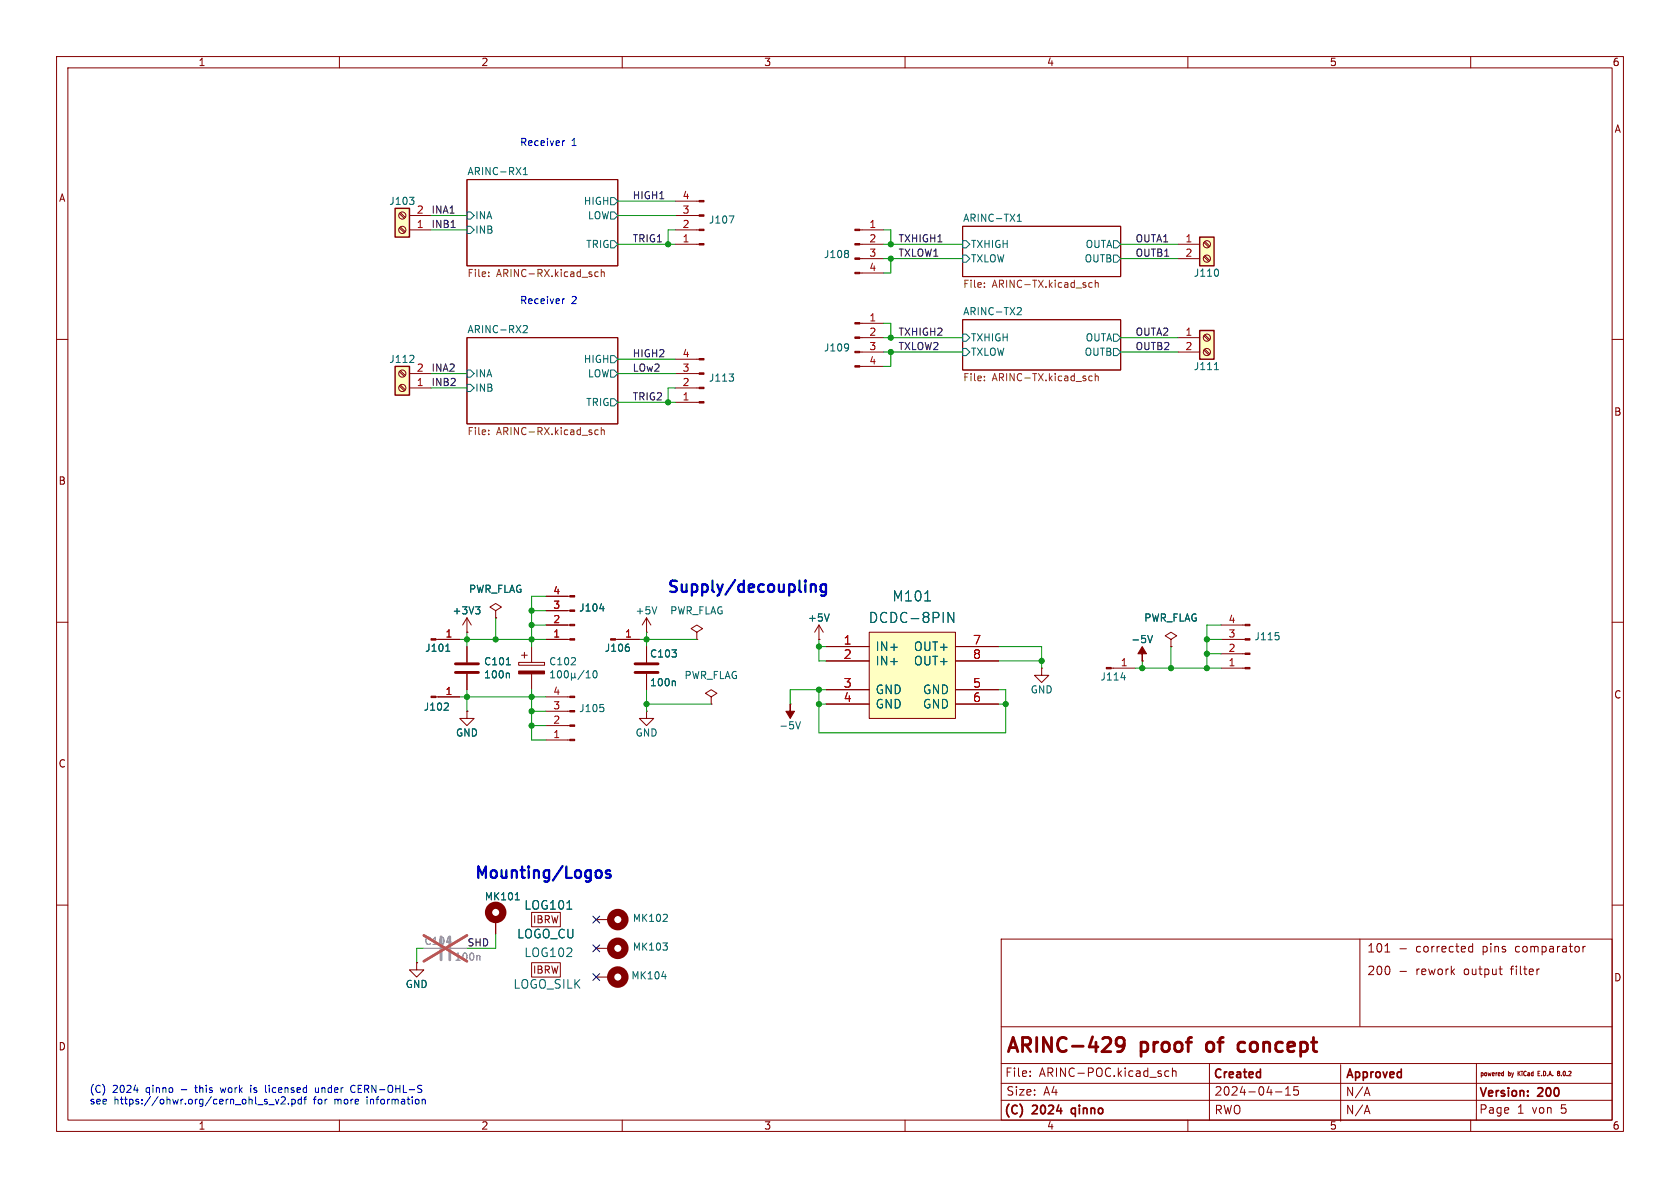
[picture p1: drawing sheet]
<svg xmlns="http://www.w3.org/2000/svg" width="297mm" height="210mm" viewBox="0 0 297 210" stroke-linecap="round" stroke-linejoin="round" font-family="sans-serif">
<g fill="none" stroke="#840000" stroke-width=".18">
<path d="M10 10h277v190h-277zM12 12h273v186h-273zM60 10v2M110 10v2M160 10v2M210 10v2M260 10v2M82.5 31.8h26.7v15.2h-26.7zM10 60h2M82.5 59.7h26.7v15.2h-26.7zM170.2 40h27.9v8.9h-27.9zM170.2 56.5h27.9v8.9h-27.9z"/>
<path d="M285 60h2M10 110h2M207 113l1-.6-1-.6-1 .6 1 .6v1.3M207 114.3h.1M285 110h2M10 160h2M285 160h2M177 166h108v32h-108zM240.4 166v15.4M244.8 168.3h.9M247.5 167.7h1.1M247.5 171.7h1.1"/>
<path d="M259.6 168l.3 .3 .4-.1M260.3 166.8v1.5M260.3 167.4l-.4-.1-.3 .3M265 171.3h.6M265.4 172.3h.2M272 171.3h.1M279.8 167.3v1M280.3 167.3l-.3 .1-.2 .2M60 198v2M110 198v2M160 198v2M177 194.5h108"/>
<path d="M177 191.5h108M177 188h108M177 181.5h108M182.1 190.2v.1M182.1 189.4v.1M206.6 189.4l-.4-.1-.3 .3v.4l.2 .2h.5M207.3 189.4l.2-.1 .3 .1 .1 .9M207.3 188.8v1.5M210 198v2M213.8 188v10M225.5 193h1.1M227.3 193.6h.8"/>
<path d="M227.3 192.5l.4-.4v1.5M229.5 192.1h-.7l-.1 .7 .2-.1h.5l.2 .3-.1 .5-.2 .1-.6-.1M237 188.2v10M241.3 196.5h.7M241.3 193.3h.7M241.7 195.4l.5 1.5M241.7 192.2l.5 1.5M260 198v2M261 188v10M265.6 189.6l.2 .1M265.8 189.4v.8M265.8 190.1l-.2 .1"/>
<path d="M268.4 189.4v.8M268.8 189.4l-.4 .4M271.9 189.7h.2M272.2 189.4h-.3v.8h.3M275.7 189.4v.2M275.7 189.8v.3M276 190.1v.1"/>
</g>
<path d="M189.5 196v.7M222.7 189.5l.1 .1M222.8 189v1.5M222.8 190.4l-.1 .1" fill="none" stroke="#840000" stroke-width=".3"/>
<g fill="none" stroke="#840000" stroke-width=".5">
<path d="M178.3 185.9l.8-2.5 .8 2.5M182.1 183.6l-.4-.2h-.9v2.5M183.3 183.4v2.5M185.9 183.4v2.5l-1.4-2.5v2.5M188.5 183.6a.86 .86 0 0 0-1.3 .2M193.2 183.3l-.6 1.8M194.9 183.6l.4-.2h.6l.4 .2M197.4 183.6l.4-.2h.5l.3 .2a1.65 1.65 0 0 1-.6 2.3h-.4M198.8 184.5l-.3 .3-.7 .1M201.7 184.2v2.5M201.7 185.8l.3 .1M202 184.2l-.3 .2"/>
<path d="M210.7 183.4l-.5 .1-.1 .3M214.5 184.5a.68 .68 0 0 0-.7-.3 .68 .68 0 0 0-.5 .5v.7a.68 .68 0 0 0 .5 .5 .68 .68 0 0 0 .7-.2M216.3 183.4l-.5 .1-.1 .3M219.8 184.2l.3 .2M220.1 185.8l-.3 .1M232.2 183.4v2.1"/>
</g>
<g fill="none" stroke="#006464" stroke-width=".18">
<path d="M82.5 37.5h.7l.6 .6-.6 .6h-.7zM92.5 30.9h.7M92.5 30l.4-.4v1.3M107.9 37.5h.7l.6 .6-.6 .6h-.7zM107.9 34.9h.7l.6 .7-.6 .6h-.7zM179.8 39.1h.8M179.8 38.2l.4-.3v1.2M82.5 40h.7l.6 .6-.6 .7h-.7zM92.6 57.6l.4-.1 .2 .4-.8 .9h.8M107.9 42.5h.7l.6 .7-.6 .6h-.7zM170.2 42.5h.6l.6 .7-.6 .6h-.6zM170.2 45.1h.6l.6 .6-.6 .7h-.6z"/>
<path d="M170.2 59.1h.6l.6 .6-.6 .6h-.6zM180 54.4h.4l.2 .3-.8 .9h.8M196.8 42.5h.7l.6 .7-.6 .6h-.7zM196.8 45.1h.7l.6 .6-.6 .7h-.7zM196.8 59.1h.7l.6 .6-.6 .6h-.7zM82.5 65.4h.7l.6 .6-.6 .7h-.7zM82.5 67.9h.7l.6 .7-.6 .6h-.7zM107.9 65.4h.7l.6 .6-.6 .7h-.7zM107.9 62.9h.7l.6 .6-.6 .6h-.7zM107.9 70.5h.7l.6 .6-.6 .7h-.7zM170.2 61.6h.6l.6 .6-.6 .7h-.6zM196.8 61.6h.7l.6 .6-.6 .7h-.7z"/>
</g>
<g fill="none" stroke="#725600" stroke-width=".18">
<path d="M86.4 48.1v.1M86.4 48.8v.1M105.1 48.7l.3 .2 .4-.1M105.8 48.1h-.4l-.3 .2M106.3 47.6v1.3M106.3 48.2l.2-.1h.3v.8M174 50.7v.1M174 50v.1M192.6 50.7h.5M192.6 50h.5M193.6 50.1l.2-.1h.3l.1 .8M193.6 49.5v1.3"/>
<path d="M86.4 76.7v.1M86.4 76.1v.1M105.1 76.6l.3 .2h.4M105.8 76.1l-.4-.1-.3 .2M106.3 76.1l.2-.1 .3 .1v.7M106.3 75.6v1.2M174 66.5v.1M174 67.2v.1M192.6 67.3h.5M192.6 66.5h.5M193.6 66v1.3M193.6 66.6l.2-.1h.3l.1 .8"/>
</g>
<path d="M153.7 111.8h15.2v15.2h-15.2z" fill="#ffffc2"/>
<g fill="none" stroke="#840000" stroke-width=".18">
<path d="M152 59.7h4.2M152 57.2h4.2M152 64.8h4.2M152 62.2h4.2M77.1 113h4.2M82.5 111.8h.1M82.5 109.2v2.6M82.5 114.3v2.8M82.5 119.1v2.8M82.5 109.2l-.7 1.3M82.5 109.2l.8 1.3M87.6 108l1-.7-1-.6-1 .6 1 .7v1.2"/>
<path d="M87.6 109.2h.1M91.7 117.1h4.6v.5h-4.6zM92.2 115.8h1M92.7 115.3v1M94 114.3v2.8M94 119.1v2.8M96.5 110.5h4.2M96.5 113h4.2M96.5 105.4h4.2M96.5 108h4.2M108.8 113h4.2M114.3 111.8h.1"/>
<path d="M114.3 109.2v2.6M114.3 114.3v2.8M114.3 119.1v2.8M114.3 109.2l-.8 1.3M114.3 109.2l.8 1.3M123.2 111.8l1-.7-1-.6-1 .6 1 .7v1.2M123.2 113h.1M144.8 113h.1M144.8 110.5l-.8 1.3M144.8 110.5v2.5M144.8 110.5l.7 1.3M146 114.3h7.7"/>
<path d="M146 116.8h7.7M153.7 111.8h15.2v15.2h-15.2zM168.9 114.3h7.6M168.9 116.8h7.6M184.1 118.1v1.3h1.3l-1.3 1.3-1.2-1.3h1.2M184.1 118.1h.1M201.9 116.8h.1M215.9 110.5h4.2M215.9 113h4.2M215.9 115.6h4.2M215.9 118.1h4.2M82.5 125.7v1.3h1.3l-1.3 1.3-1.2-1.3h1.2"/>
<path d="M82.5 125.7h.1M125.7 123.2l1-.6-1-.7-1 .7 1 .6v1.3M125.7 124.5h.1M139.7 124.5h.1M146 121.9h7.7M146 124.5h7.7M168.9 121.9h7.6M168.9 124.5h7.6M87.6 162.6v2.5M94 170.2h5.1v2.5h-5.1zM94 161.3h5.1v2.5h-5.1zM105.4 162.6h2.5"/>
<path d="M105.4 172.7h2.5M105.4 167.6h2.5"/>
</g>
<g fill="none" stroke="#006464" stroke-width=".18">
<path d="M149.9 60.8l.1 .1a1.07 1.07 0 0 1-.2 1M150 61.3l-.1 .2M78.8 115.1h.7M84.1 107.3h.7l-.4 .4M84.6 107.7l.2 .3v.3l-.2 .2M89.5 117.5h.7M89.9 119l.2 .2v.6M97.3 119.8h.8M97.3 118.9l.4-.3v1.2M98.7 118.7l.1-.1a.68 .68 0 0 1 .5 .6 .68 .68 0 0 1-.5 .6l-.1-.1-.2-.4zM99.9 118.7l.2-.1a.68 .68 0 0 1 .4 .6 .68 .68 0 0 1-.4 .6l-.2-.1-.2-.4zM101 119.7l.2 .1h.2l.2-.1"/>
<path d="M101 119v1.3M101.6 119.7l.2 .1M101.6 119v.7M103.3 118.5l-1.1 1.6M103.6 119.8h.7M103.6 118.9l.4-.3v1.2M105 118.7l.1-.1a.68 .68 0 0 1 .5 .6 .68 .68 0 0 1-.5 .6l-.1-.1-.2-.4zM106 107.6h.8M111.2 114.4l.1 .2-.1 .5M116.1 107.3l-.4 1.2M146.6 108.5l-.4 1.3M163.5 106.2h1"/>
<path d="M167.6 108.3l1 1.7v-1.7M202.9 112.3l.4 1.3 .4-1.3M225.5 111.8h.6M226 112.4l.1 .2-.1 .4M119.2 120.4l.2 .2v.6M140.7 127.6l.4 1.2 .4-1.2M91.1 159.1h.7M100.2 160.7h.9M117 172.6h.8M117.2 166.7h.8l-.4 .5M117.9 161.7l.1 .2-.1 .3-.7 .7h.8M117.9 167.3v.5"/>
</g>
<g fill="#840000" stroke="#840000" stroke-width=".18">
<path d="M91.7 118.6h4.6v.5h-4.6z"/>
<path d="M139.7 124.5v1.2h.8l-.8 1.3-.8-1.3h.8z"/>
<path d="M151.1 64.6h.9v.3h-.9z"/>
<path d="M151.1 62.1h.9v.3h-.9z"/>
<path d="M151.1 59.6h.9v.2h-.9z"/>
<path d="M151.1 57h.9v.3h-.9z"/>
<path d="M220.1 110.4h.9v.2h-.9z"/>
<path d="M220.1 112.9h.9v.3h-.9z"/>
<path d="M220.1 115.4h.9v.3h-.9z"/>
<path d="M220.1 118h.9v.2h-.9z"/>
<path d="M107.9 112.9h.9v.3h-.9z"/>
<path d="M100.7 105.3h.9v.2h-.9z"/>
<path d="M100.7 107.8h.9v.3h-.9z"/>
<path d="M100.7 110.4h.9v.2h-.9z"/>
<path d="M100.7 112.9h.9v.3h-.9z"/>
<path d="M76.2 112.9h.9v.3h-.9z"/>
<path d="M201.9 114.3l.8 1.3h-.8v1.2v-1.2h-.7z"/>
</g>
<g fill="none" stroke="#840000" stroke-width="1.3">
<circle cx="87.6" cy="161.3" r="1.27"/>
<circle cx="109.2" cy="162.6" r="1.27"/>
<circle cx="109.2" cy="172.7" r="1.27"/>
<circle cx="109.2" cy="167.6" r="1.27"/>
</g>
<path d="M80.5 118.9h4.1M80.5 117.3h4.1M112.3 118.9h4M112.3 117.3h4" fill="none" stroke="#840000" stroke-width=".51"/>
<path d="M212.1 58.4h2.5v5.1h-2.5z" fill="#ffffc2"/>
<path d="M212.1 58.4h2.5v5.1h-2.5z" fill="none" stroke="#840000" stroke-width=".25"/>
<g fill="none" stroke="#840000" stroke-width=".18">
<path d="M152 48.3h4.2M152 45.7h4.2M152 43.2h4.2M152 40.6h4.2M208.3 59.7h3.8M212.8 59.4l.9 .8M213 59.2l.9 .8M208.3 62.2h3.8M212.8 61.9l.9 .8M213 61.7l.9 .9M196.4 118.1h4.3"/>
<circle cx="213.4" cy="59.7" r=".63"/>
<circle cx="213.4" cy="62.2" r=".63"/>
</g>
<path d="M149.9 44.3l.1 .2-.1 .3M149.9 44.9l.1 .2-.1 .4M214.7 65.3h.7M198.2 119.8h.8" fill="none" stroke="#006464" stroke-width=".18"/>
<path d="M78 165.6v4.1M79.5 165.6v4.1" fill="none" stroke="#a1a1a1" stroke-width=".51"/>
<path d="M79.8 167.6h2.7" fill="none" stroke="#a1a1a1" stroke-width=".18"/>
<path d="M79 166.5h.8M84.7 168.9l.2 .2v.6" fill="none" stroke="#989898" stroke-width=".18"/>
<path d="M74.9 165.4l7.6 4.5M82.5 165.4l-7.6 4.5" fill="none" stroke="#e65255" stroke-width=".46"/>
<g fill="#840000" stroke="#840000" stroke-width=".18">
<path d="M151.1 48.1h.9v.3h-.9z"/>
<path d="M151.1 45.6h.9v.2h-.9z"/>
<path d="M151.1 43.1h.9v.2h-.9z"/>
<path d="M151.1 40.5h.9v.3h-.9z"/>
<path d="M195.6 118h.8v.2h-.8z"/>
</g>
<path d="M69.8 36.8h2.6v5.1h-2.6z" fill="#ffffc2"/>
<path d="M69.8 36.8h2.6v5.1h-2.6z" fill="none" stroke="#840000" stroke-width=".25"/>
<g fill="none" stroke="#840000" stroke-width=".18">
<path d="M70.6 37.8l.9 .8M70.8 37.6l.9 .8M72.4 38.1h3.8M70.6 40.3l.9 .8M70.8 40.1l.9 .9M72.4 40.6h3.8"/>
<circle cx="71.1" cy="38.1" r=".63"/>
<circle cx="71.1" cy="40.6" r=".63"/>
</g>
<path d="M72.4 34.9h.8l-.4 .5M73.1 35.4l.1 .2-.1 .4" fill="none" stroke="#006464" stroke-width=".18"/>
<path d="M212.1 41.9h2.5v5.1h-2.5z" fill="#ffffc2"/>
<path d="M212.1 41.9h2.5v5.1h-2.5z" fill="none" stroke="#840000" stroke-width=".25"/>
<g fill="none" stroke="#840000" stroke-width=".18">
<path d="M208.3 43.2h3.8M208.3 45.7h3.8M212.8 45.4l.9 .8M212.8 42.8l.9 .9M213 45.2l.9 .9M213 42.7l.9 .8"/>
<circle cx="213.4" cy="45.7" r=".63"/>
<circle cx="213.4" cy="43.2" r=".63"/>
</g>
<path d="M215.3 47.7l.1 .4-.1 .6" fill="none" stroke="#006464" stroke-width=".18"/>
<path d="M69.8 64.8h2.6v5.1h-2.6z" fill="#ffffc2"/>
<path d="M69.8 64.8h2.6v5.1h-2.6z" fill="none" stroke="#840000" stroke-width=".25"/>
<g fill="none" stroke="#840000" stroke-width=".18">
<path d="M119.4 35.6h4.2M119.4 38.1h4.2M119.4 40.6h4.2M119.4 43.2h4.2M70.6 65.7l.9 .8M70.6 68.2l.9 .9M70.8 65.5l.9 .9M70.8 68.1l.9 .8M72.4 68.6h3.8M72.4 66h3.8M119.4 68.6h4.2M119.4 66h4.2"/>
<path d="M119.4 63.5h4.2M119.4 71.1h4.2M77.5 113h3.8M82.5 111.8h.1M82.5 114.3v2.8M82.5 119.1v2.8M87.6 109.2h.1M96.5 113h3.8M96.5 110.5h3.8M96.5 108h3.8M96.5 105.4h3.8M109.2 113h3.8"/>
<path d="M114.3 114.3v2.8M114.3 119.1v2.8M144.8 113h.1M146 114.3h7.7M146 116.8h7.7M168.9 114.3h7.6M168.9 116.8h7.6M201.9 116.8h.1M207 114.3h.1M77.1 123.2h4.2M82.5 125.7h.1M96.5 123.2h4.2"/>
<path d="M96.5 125.7h4.2M96.5 128.3h4.2M96.5 130.8h4.2M114.3 125.7v1.3h1.3l-1.3 1.3-1.3-1.3h1.3M114.3 125.7h.1M146 121.9h7.7M146 124.5h7.7M168.9 121.9h7.6M168.9 124.5h7.6M73.7 170.2v1.3h1.2l-1.2 1.2-1.3-1.2h1.3M73.7 170.2h.1M87.6 162.6v2.5"/>
<circle cx="71.1" cy="66" r=".63"/>
<circle cx="71.1" cy="68.6" r=".63"/>
</g>
<g fill="none" stroke="#006464" stroke-width=".18">
<path d="M128.9 38.2h.8l-.5 1.2M73.1 62.9l.1 .2-.1 .3-.7 .7h.8M128.9 66.1h.8l-.4 .5M129.6 66.7l.1 .1-.1 .5M78.8 115.1h.7M84.1 107.3h.7l-.4 .4M84.6 107.7l.2 .3v.3l-.2 .2M89.5 117.5h.7M89.9 119l.2 .2v.6M106 107.6h.8M111.2 114.4l.1 .2-.1 .5M146.6 108.5l-.4 1.3"/>
<path d="M163.5 106.2h1M167.6 108.3l1 1.7v-1.7M202.9 112.3l.4 1.3 .4-1.3M79.2 124.3l.1 .2-.1 .3-.7 .7h.8M106.1 124.5h.6M106.6 125.1l.2 .2-.2 .4M119.2 120.4l.2 .2v.6M91.1 159.1h.7M100.2 160.7h.9"/>
</g>
<g fill="#840000" stroke="#840000" stroke-width=".18">
<path d="M123.6 35.4h.9v.3h-.9z"/>
<path d="M123.6 38h.9v.2h-.9z"/>
<path d="M123.6 40.5h.9v.3h-.9z"/>
<path d="M123.6 43.1h.9v.2h-.9z"/>
<path d="M123.6 63.4h.9v.2h-.9z"/>
<path d="M123.6 65.9h.9v.3h-.9z"/>
<path d="M123.6 68.5h.9v.2h-.9z"/>
<path d="M123.6 71h.9v.2h-.9z"/>
<path d="M76.2 123.1h.9v.2h-.9z"/>
<path d="M100.7 123.1h.9v.2h-.9z"/>
<path d="M100.7 125.6h.9v.3h-.9z"/>
<path d="M100.7 128.1h.9v.3h-.9z"/>
<path d="M100.7 130.7h.9v.2h-.9z"/>
</g>
<path d="M79.7 40.2h.8" fill="none" stroke="#0f0f0f" stroke-width=".18"/>
<path d="M143.6 103.3l.5 .1 .1 .2v1M146 103.4l-.6-.1-.3 .4v.6l.2 .2 .1 .1 .6-.1M146 103.3v1.6a.54 .54 0 0 1-.8 .3M107.9 153.9l-.5-.1-.3 .3 .1 .3 .7 .2 .1 .2-.1 .3-.2 .1-.6-.1" fill="none" stroke="#0000c2" stroke-width=".4"/>
<g fill="none" stroke="#0000c2" stroke-width=".18">
<path d="M99.4 24.9v.8M99.8 24.9l-.4 .2M99.4 52.8v.9M99.8 52.8l-.4 .3M23.6 192.7h.8M38.9 192.3l.3 .8M44.3 191.9v.1M44.3 192.3v.8M46.9 192.9l.2 .2M47.5 195.3h1M48.7 194.3l.3 .9 .3-.9M49.9 193.9l-.2 .1"/>
<path d="M50.2 193.9l.2 .2v.3l-.7 .8h.7M51 195v.2M51.6 194.4l.4-.1 .2 .3-.1 .5h-.5M51.6 194.3v1.3M53.3 194.4l-.4-.1-.2 .3 .1 .5h.5M53.3 193.9v1.3M53.7 194.3h.5M54.1 193.9l-.2 .2v1.1M55.8 192.3v.8h.3l.2-.1M56.3 192.3v.8M62.1 192.9l.3 .2 .4-.1M62.8 192l-.4-.1-.3 .1"/>
<path d="M74.6 194.4l.2-.1 .3 .1 .1 .8M74.6 194.3v.9"/>
</g>
<g fill="none" stroke="#009600" stroke-width=".18">
<path d="M76.2 38.1h6.3M109.2 38.1h10.2M109.2 35.6h10.2M76.2 40.6h6.3M109.2 43.2h10.2M119.4 40.6h-1.3v2.6M156.2 57.2h1.3v2.5M156.2 40.6h1.3v2.6M156.2 43.2h14M156.2 45.7h14M156.2 59.7h14M157.5 45.7v2.6h-1.3"/>
<path d="M198.1 43.2h10.2M198.1 45.7h10.2M198.1 59.7h10.2M76.2 68.6h6.3M76.2 66h6.3M109.2 66h10.2M109.2 71.1h10.2M109.2 63.5h10.2M119.4 68.6h-1.3v2.5M156.2 62.2h14M157.5 62.2v2.6h-1.3M198.1 62.2h10.2"/>
<path d="M81.3 113h15.2M82.5 111.8v2.5M87.6 109.2v3.8M94 108h2.5M94 110.5h2.5M96.5 105.4h-2.5v8.9M113 113h10.2M114.3 111.8v2.5M144.8 113v3.8h1.2M144.8 114.3h1.2M176.5 116.8h7.6M176.5 114.3h7.6v3.8"/>
<path d="M200.7 118.1h15.2M201.9 116.8v1.3M207 114.3v3.8M213.4 113h2.5M213.4 115.6h2.5M215.9 110.5h-2.5v7.6M81.3 123.2h15.2M82.5 121.9v3.8M94 121.9v8.9h2.5M94 125.7h2.5M94 128.3h2.5M114.3 124.5h11.4"/>
<path d="M114.3 121.9v3.8M144.8 124.5h1.2M144.8 121.9v7.6h33v-7.6h-1.3M146 121.9h-6.3v2.6M176.5 124.5h1.3M74.9 167.6h-1.2v2.6M87.6 165.1v2.5h-5.1"/>
</g>
<path d="M104.8 167l1.2 1.2M104.8 172.1l1.2 1.2M104.8 162l1.2 1.2M106 167l-1.2 1.2M106 172.1l-1.2 1.2M106 162l-1.2 1.2" fill="none" stroke="#000084" stroke-width=".18"/>
<path d="M79 166.5h.8M84.7 168.9l.2 .2v.6" fill="none" stroke="#989898" stroke-width=".18"/>
<path d="M79.8 167.6h2.7" fill="none" stroke="#a1a1a1" stroke-width=".18"/>
<path d="M74.9 165.4l7.6 4.5M82.5 165.4l-7.6 4.5" fill="none" stroke="#e65255" stroke-width=".46"/>
<g fill="#009600" stroke="#009600" stroke-width=".18">
<circle cx="144.8" cy="121.9" r=".46"/>
<circle cx="144.8" cy="124.5" r=".46"/>
<circle cx="144.8" cy="114.3" r=".46"/>
<circle cx="114.3" cy="113" r=".46"/>
<circle cx="114.3" cy="124.5" r=".46"/>
<circle cx="213.4" cy="115.6" r=".46"/>
<circle cx="213.4" cy="118.1" r=".46"/>
<circle cx="213.4" cy="113" r=".46"/>
<circle cx="207" cy="118.1" r=".46"/>
<circle cx="201.9" cy="118.1" r=".46"/>
<circle cx="184.1" cy="116.8" r=".46"/>
<circle cx="177.8" cy="124.5" r=".46"/>
<circle cx="94" cy="123.2" r=".46"/>
<circle cx="94" cy="108" r=".46"/>
<circle cx="94" cy="113" r=".46"/>
<circle cx="94" cy="110.5" r=".46"/>
<circle cx="82.5" cy="113" r=".46"/>
<circle cx="87.6" cy="113" r=".46"/>
<circle cx="157.5" cy="62.2" r=".46"/>
<circle cx="157.5" cy="59.7" r=".46"/>
<circle cx="157.5" cy="45.7" r=".46"/>
<circle cx="157.5" cy="43.2" r=".46"/>
<circle cx="118.1" cy="71.1" r=".46"/>
<circle cx="118.1" cy="43.2" r=".46"/>
<circle cx="82.5" cy="123.2" r=".46"/>
<circle cx="94" cy="125.7" r=".46"/>
<circle cx="94" cy="128.3" r=".46"/>
</g>
<g font-size="3.5" fill="#840000">
<text x="178.7" y="187.3">ARINC-429</text>
<text x="202.8" y="187.3">proof</text>
<text x="215.5" y="187.3">of</text>
<text x="222.1" y="187.3">concept</text>
</g>
<g font-size="2.8" fill="#0000c2">
<text x="117.9" y="104.9">Supply/decoupling</text>
<text x="83.8" y="155.5">Mounting/Logos</text>
</g>
<g font-size="2.5" fill="#006464">
<text x="157.7" y="106.5">M101</text>
<text x="153.5" y="110.3">DCDC-8PIN</text>
</g>
<g font-size="2.1" fill="#a90000">
<text x="149.1" y="114">1</text>
<text x="149.1" y="116.6">2</text>
<text x="171.9" y="114">7</text>
<text x="171.9" y="116.6">8</text>
<text x="149.1" y="121.7">3</text>
<text x="149.1" y="124.2">4</text>
<text x="171.9" y="121.7">5</text>
<text x="171.9" y="124.2">6</text>
</g>
<g font-size="2.1" fill="#006464">
<text x="154.7" y="115.3">IN+</text>
<text x="154.7" y="117.8">IN+</text>
<text x="161.5" y="115.3">OUT+</text>
<text x="161.5" y="117.8">OUT+</text>
<text x="154.7" y="122.9">GND</text>
<text x="154.7" y="125.5">GND</text>
<text x="163.1" y="122.9">GND</text>
<text x="163.1" y="125.5">GND</text>
<text x="92.6" y="161">LOG101</text>
<text x="91.3" y="166.1">LOGO_CU</text>
<text x="92.6" y="169.4">LOG102</text>
<text x="90.7" y="175">LOGO_SILK</text>
</g>
<g font-size="2.1" fill="#840000">
<text x="241.6" y="168.6">101</text>
<text x="241.6" y="172.6">200</text>
<text x="250.3" y="168.6">corrected</text>
<text x="250.4" y="172.6">rework</text>
<text x="258.9" y="172.6">output</text>
<text x="262.2" y="168.6">pins</text>
<text x="267.4" y="172.6">filter</text>
<text x="268.2" y="168.6">comparator</text>
<text x="177.6" y="190.6">File:</text>
<text x="183.7" y="190.6">ARINC-POC.kicad_sch</text>
<text x="214.4" y="191">Created</text>
<text x="237.8" y="191">Approved</text>
<text x="177.4" y="197.4">(C)</text>
<text x="177.8" y="193.9">Size:</text>
<text x="182.6" y="197.4">2024</text>
<text x="184.5" y="193.9">A4</text>
<text x="190.1" y="197.4">qinno</text>
<text x="214.6" y="193.9">2024-04-15</text>
<text x="214.6" y="197.2">RWO</text>
<text x="237.8" y="197.2">N/A</text>
<text x="237.8" y="194">N/A</text>
<text x="261.4" y="194.3">Version:</text>
<text x="261.4" y="197.1">Page</text>
<text x="268.2" y="197.1">1</text>
<text x="270.9" y="197.1">von</text>
<text x="272" y="194.3">200</text>
<text x="276.1" y="197.1">5</text>
</g>
<g font-size="1.8" fill="#840000">
<text x="35" y="11.9">1</text>
<text x="85" y="11.9">2</text>
<text x="135" y="11.9">3</text>
<text x="185" y="11.9">4</text>
<text x="235" y="11.9">5</text>
<text x="285" y="11.9">6</text>
<text x="285.3" y="23.7">A</text>
<text x="10.3" y="35.9">A</text>
<text x="285.3" y="73.7">B</text>
<text x="10.3" y="85.9">B</text>
<text x="285.3" y="123.7">C</text>
<text x="10.3" y="135.9">C</text>
<text x="94.1" y="163.4">IBRW</text>
<text x="94.1" y="172.3">IBRW</text>
<text x="285.3" y="173.7">D</text>
<text x="10.3" y="185.9">D</text>
<text x="35" y="199.9">1</text>
<text x="85" y="199.9">2</text>
<text x="135" y="199.9">3</text>
<text x="185" y="199.9">4</text>
<text x="235" y="199.9">5</text>
<text x="285" y="199.9">6</text>
</g>
<g font-size="1.8" fill="#0000c2">
<text x="91.8" y="26">Receiver</text>
<text x="101" y="26">1</text>
<text x="91.8" y="54">Receiver</text>
<text x="101" y="54">2</text>
<text x="15.7" y="193.3">(C)</text>
<text x="15.7" y="195.3">see</text>
<text x="19.9" y="193.3">2024</text>
<text x="20.1" y="195.3">https://ohwr.org/cern_ohl_s_v2.pdf</text>
<text x="25.9" y="193.3">qinno</text>
<text x="32.3" y="193.3">-</text>
<text x="35" y="193.3">this</text>
<text x="39.7" y="193.3">work</text>
<text x="45.1" y="193.3">is</text>
<text x="48" y="193.3">licensed</text>
<text x="55.6" y="195.3">for</text>
<text x="57" y="193.3">under</text>
<text x="59.4" y="195.3">more</text>
<text x="63.5" y="193.3">CERN-OHL-S</text>
<text x="65.3" y="195.3">information</text>
</g>
<g font-size="1.8" fill="#006464">
<text x="82.5" y="31">ARINC-RX1</text>
<text x="68.7" y="36.4">J103</text>
<text x="73.6" y="37.8">2</text>
<text x="83.9" y="39">INA</text>
<text x="83.9" y="41.5">INB</text>
<text x="103.1" y="36.4">HIGH</text>
<text x="103.8" y="39">LOW</text>
<text x="125.2" y="39.7">J107</text>
<text x="170.2" y="39.3">ARINC-TX1</text>
<text x="103.5" y="44">TRIG</text>
<text x="145.6" y="45.8">J108</text>
<text x="171.6" y="44">TXHIGH</text>
<text x="171.6" y="46.6">TXLOW</text>
<text x="191.6" y="46.6">OUTB</text>
<text x="191.8" y="44">OUTA</text>
<text x="211" y="49.1">J110</text>
<text x="82.5" y="59">ARINC-RX2</text>
<text x="170.2" y="55.8">ARINC-TX2</text>
<text x="68.7" y="64.4">J112</text>
<text x="103.1" y="64.4">HIGH</text>
<text x="145.6" y="62.3">J109</text>
<text x="171.6" y="60.6">TXHIGH</text>
<text x="171.6" y="63.1">TXLOW</text>
<text x="191.6" y="63.1">OUTB</text>
<text x="191.8" y="60.6">OUTA</text>
<text x="211" y="65.6">J111</text>
<text x="83.9" y="66.9">INA</text>
<text x="83.9" y="69.4">INB</text>
<text x="103.5" y="72">TRIG</text>
<text x="103.8" y="66.9">LOW</text>
<text x="125.2" y="67.7">J113</text>
<text x="82.8" y="105">PWR_FLAG</text>
<text x="79.9" y="108.8">+3V3</text>
<text x="102.3" y="108.3">J104</text>
<text x="112.3" y="108.8">+5V</text>
<text x="118.4" y="108.8">PWR_FLAG</text>
<text x="142.7" y="110.1">+5V</text>
<text x="199.9" y="113.9">-5V</text>
<text x="202.2" y="110.1">PWR_FLAG</text>
<text x="221.7" y="113.4">J115</text>
<text x="75.1" y="115.4">J101</text>
<text x="85.5" y="117.8">C101</text>
<text x="97" y="117.8">C102</text>
<text x="106.8" y="115.4">J106</text>
<text x="114.8" y="116.4">C103</text>
<text x="74.8" y="125.8">J102</text>
<text x="85.5" y="120.1">100n</text>
<text x="114.8" y="121.5">100n</text>
<text x="120.9" y="120.2">PWR_FLAG</text>
<text x="182.1" y="122.8">GND</text>
<text x="194.5" y="120.5">J114</text>
<text x="80.5" y="130.4">GND</text>
<text x="102.3" y="126.1">J105</text>
<text x="112.3" y="130.4">GND</text>
<text x="137.7" y="129.1">-5V</text>
<text x="85.6" y="159.4">MK101</text>
<text x="111.8" y="163.2">MK102</text>
<text x="111.5" y="173.3">MK104</text>
<text x="111.8" y="168.2">MK103</text>
<text x="71.6" y="174.9">GND</text>
</g>
<g font-size="1.8" fill="#0f0f0f">
<text x="111.8" y="35.3">HIGH1</text>
<text x="76.2" y="37.8">INA1</text>
<text x="76.2" y="40.4">INB1</text>
<text x="111.8" y="42.9">TRIG1</text>
<text x="158.7" y="45.5">TXLOW1</text>
<text x="158.7" y="42.9">TXHIGH1</text>
<text x="200.7" y="42.9">OUTA1</text>
<text x="200.7" y="45.5">OUTB1</text>
<text x="158.7" y="59.4">TXHIGH2</text>
<text x="200.7" y="59.4">OUTA2</text>
<text x="76.2" y="65.8">INA2</text>
<text x="111.8" y="65.8">LOw2</text>
<text x="111.8" y="63.2">HIGH2</text>
<text x="158.7" y="62">TXLOW2</text>
<text x="200.7" y="62">OUTB2</text>
<text x="76.2" y="68.3">INB2</text>
<text x="111.8" y="70.9">TRIG2</text>
<text x="82.5" y="167.4">SHD</text>
</g>
<g font-size="1.8" fill="#a90000">
<text x="120.6" y="35.3">4</text>
<text x="73.6" y="40.4">1</text>
<text x="120.6" y="40.4">2</text>
<text x="120.6" y="37.8">3</text>
<text x="153.6" y="40.4">1</text>
<text x="120.6" y="42.9">1</text>
<text x="153.6" y="42.9">2</text>
<text x="153.6" y="45.5">3</text>
<text x="209.5" y="42.9">1</text>
<text x="209.5" y="45.5">2</text>
<text x="153.6" y="48">4</text>
<text x="153.6" y="56.9">1</text>
<text x="153.6" y="59.4">2</text>
<text x="209.5" y="59.4">1</text>
<text x="73.6" y="65.8">2</text>
<text x="120.6" y="65.8">3</text>
<text x="120.6" y="63.2">4</text>
<text x="153.6" y="62">3</text>
<text x="153.6" y="64.5">4</text>
<text x="209.5" y="62">2</text>
<text x="73.6" y="68.3">1</text>
<text x="120.6" y="70.9">1</text>
<text x="120.6" y="68.3">2</text>
<text x="97.7" y="107.7">3</text>
<text x="97.7" y="105.2">4</text>
<text x="78.7" y="112.8">1</text>
<text x="97.7" y="112.8">1</text>
<text x="97.7" y="110.2">2</text>
<text x="110.4" y="112.8">1</text>
<text x="217.1" y="112.8">3</text>
<text x="217.1" y="110.2">4</text>
<text x="198" y="117.9">1</text>
<text x="217.1" y="117.9">1</text>
<text x="217.1" y="115.3">2</text>
<text x="78.7" y="122.9">1</text>
<text x="97.7" y="125.5">3</text>
<text x="97.7" y="122.9">4</text>
<text x="97.7" y="130.6">1</text>
<text x="97.7" y="128">2</text>
</g>
<g font-size="1.8" fill="#725600">
<text x="82.5" y="49.3">File:</text>
<text x="87.8" y="49.3">ARINC-RX.kicad_sch</text>
<text x="170.2" y="51.2">File:</text>
<text x="175.4" y="51.2">ARINC-TX.kicad_sch</text>
<text x="170.2" y="67.7">File:</text>
<text x="175.4" y="67.7">ARINC-TX.kicad_sch</text>
<text x="82.5" y="77.2">File:</text>
<text x="87.8" y="77.2">ARINC-RX.kicad_sch</text>
</g>
<text font-size="1.8" fill="#a1a1a1" x="74.9" y="167.2">C104</text>
<text font-size="1.8" fill="#989898" x="80.3" y="170">100n</text>
<g font-size="1.1" fill="#840000">
<text x="261.6" y="190.4">powered</text>
<text x="266.7" y="190.4">by</text>
<text x="268.7" y="190.4">KiCad</text>
<text x="272.6" y="190.4">E.D.A.</text>
<text x="276.4" y="190.4">8.0.2</text>
</g>
</svg>
